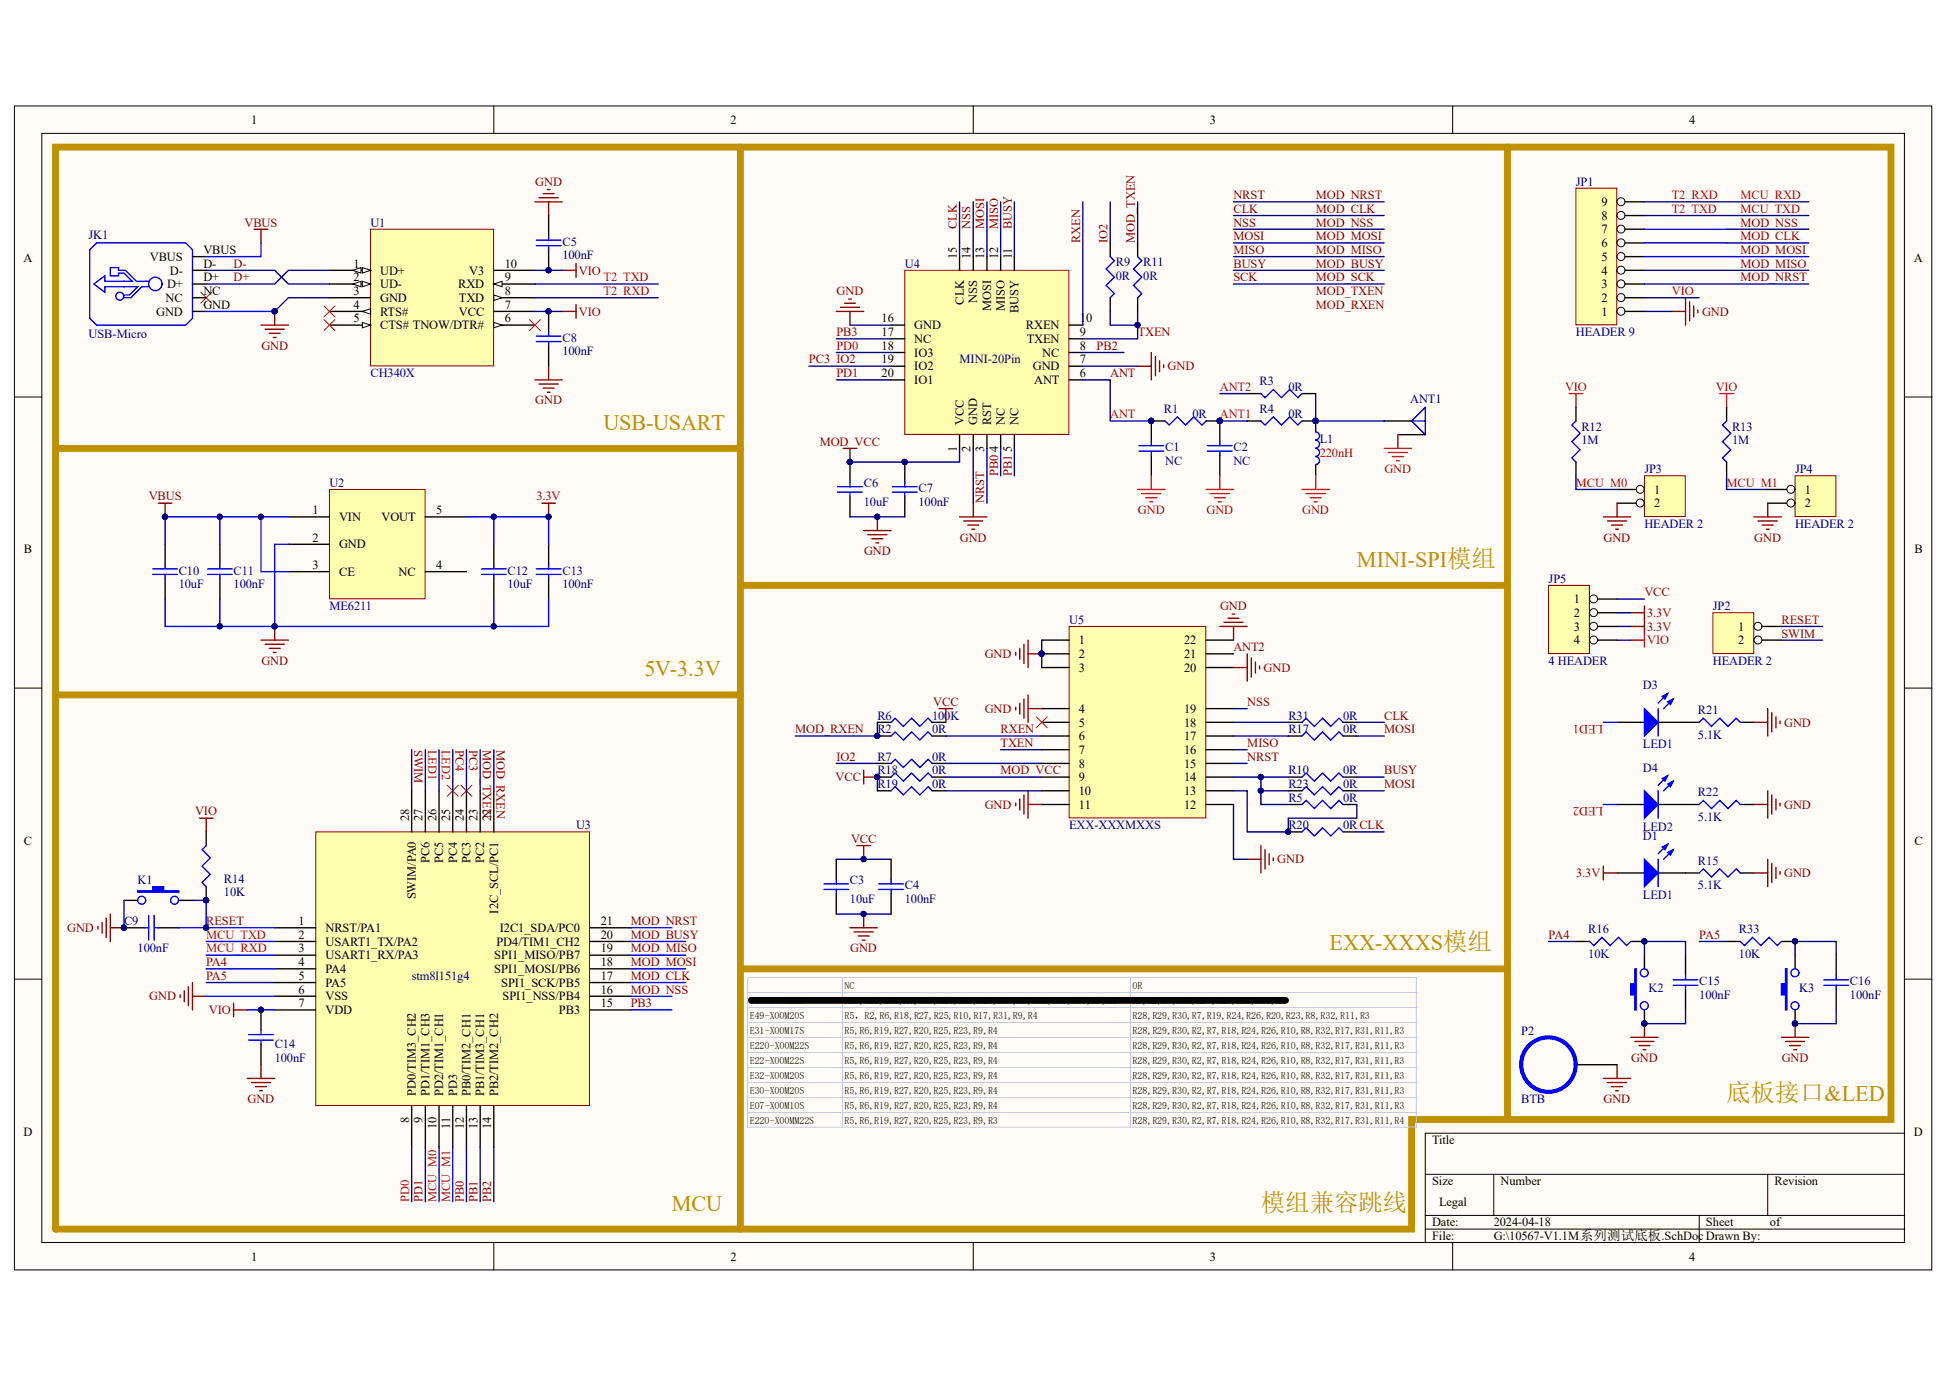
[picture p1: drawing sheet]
<svg xmlns="http://www.w3.org/2000/svg" width="297mm" height="210mm" viewBox="0 0 297 210" stroke-linecap="round" stroke-linejoin="round" font-family="sans-serif">
<g fill="#fffcf8" stroke="#000" stroke-width=".15">
<path d="M2.2 16.1h291.9v177.2h-291.9z"/>
<path d="M6.4 20.3h283.5v168.8h-283.5z"/>
</g>
<g fill="none" stroke="#000" stroke-width=".15">
<path d="M75.2 16.1v4.2M148.2 16.1v4.2M221.2 16.1v4.2M2.2 60.4h4.2M290 60.4h4.2M2.2 104.7h4.2M290 104.7h4.2M2.2 149h4.2M290 149h4.2M217 178.7h73M227.4 178.7v6.3M269.1 178.7v6.3"/>
<path d="M290 172.5h-73v16.7M75.2 189.2v4.1M148.2 189.2v4.1M217 185h73M217 187.1h73M221.2 189.2v4.1M258.7 185v4.2"/>
</g>
<path d="M137.8 41.1h24.9v25h-24.9z" fill="#ffffb0" stroke="#800000" stroke-width=".15"/>
<g fill="none" stroke="#000" stroke-width=".21">
<path d="M146.1 39.1v2M148.2 39.1v2M150.3 39.1v2M152.3 39.1v2M154.4 39.1v2M173.2 37v2.1M135.7 57.8h2.1M135.7 55.7h2.1M135.7 53.7h2.1M135.7 51.6h2.1M135.7 49.5h2.1M162.8 57.8h2.1"/>
<path d="M162.8 55.7h2.1M162.8 53.7h2.1M162.8 51.6h2.1M162.8 49.5h2.1M173.2 45.3v2.1M146.1 66.2v2.1M148.2 66.2v2.1M150.3 66.2v2.1M152.3 66.2v2.1M154.4 66.2v2.1M210.7 64.1h4.2M212.8 66.2h4.2"/>
<path d="M31.4 126.6v2.1M31.4 135v2M18.9 141.2h3.1M24.1 141.2h3.1M39.7 153.7v3.2M39.7 158.9v3.2"/>
</g>
<g fill="none" stroke="#800000" stroke-width=".21">
<path d="M127.3 47.4h4.2M127.9 46.8h3M128.6 46.2h1.6M129.2 45.5h.4M129.4 47.4v2.1M173.2 55.7h2.1M175.3 53.7v4.1M175.9 54.3v2.9M176.5 54.9v1.7M177.2 55.5v.5M146.1 78.7h4.2M146.7 79.3h2.9"/>
<path d="M147.3 79.9h1.7M148.2 76.6v2.1M148 80.6h.4M16.2 139.8v2.9M16.8 139.1v4.2M30.4 124.5h2M31.4 124.5v2.1M14.9 141v.4M15.5 140.4v1.7M16.8 141.2h2.1M27.4 151.4v.5M28.1 150.8v1.7"/>
<path d="M28.7 150.2v2.9M29.3 149.6v4.1M29.3 151.6h2.1M35.6 152.7v2.1M35.6 153.7h2M37.6 164.2h4.2M38.3 164.8h2.9M38.9 165.4h1.7M39.5 166h.4M39.7 162.1v2.1"/>
</g>
<path d="M173.2 39.1l.6 .6-1.2 1.2 1.2 1.3-1.2 1.2 1.2 1.3-.6 .6M214.9 64.1l2.1-2.1v4.2zM214.9 64.1h2.1M22.6 139.3v3.8M23.5 139.3v3.8M31.4 128.7l-.6 .6 1.2 1.3-1.2 1.2 1.2 1.3-1.2 1.2 .6 .7M22 141.2h.6M23.5 141.2h.6M37.9 158.3h3.7M37.9 157.5h3.7M39.7 156.9v.6M39.7 158.3v.6" fill="none" stroke="#00f" stroke-width=".21"/>
<path d="M210.7 68.3h4.2M211.4 68.9h2.9M212 69.5h1.7M212.6 70.1h.4M212.8 66.2v2.1" fill="none" stroke="#f00" stroke-width=".21"/>
<g fill="#000080" stroke="#000080" stroke-width=".15">
<circle cx="39.7" cy="153.7" r=".4"/>
<circle cx="18.9" cy="141.2" r=".4"/>
<circle cx="31.4" cy="137" r=".4"/>
<circle cx="31.4" cy="141.2" r=".4"/>
</g>
<path d="M48.1 126.6h41.6v41.7h-41.6z" fill="#ffffb0" stroke="#800000" stroke-width=".15"/>
<g fill="none" stroke="#000" stroke-width=".21">
<path d="M169 37v2.1M169 45.3v2.1M175.3 69.3v3.1M177.4 64.1h-2.1v3.1M183.6 64.1h2.1v3.1M185.7 69.3v3.1M200.3 64.1v1.6M200.3 70.8v1.6M62.7 120.4v6.2M64.8 120.4v6.2M66.8 120.4v6.2M68.9 120.4v6.2"/>
<path d="M71 120.4v6.2M73.1 120.4v6.2M75.2 120.4v6.2M41.8 141.2h6.3M41.8 143.3h6.3M41.8 145.4h6.3M41.8 147.5h6.3M41.8 149.6h6.3M41.8 151.6h6.3M41.8 153.7h6.3M89.8 141.2h6.2M89.8 143.3h6.2"/>
<path d="M89.8 145.4h6.2M89.8 147.5h6.2M89.8 149.6h6.2M89.8 151.6h6.2M89.8 153.7h6.2M62.7 168.3v6.3M64.8 168.3v6.3M66.8 168.3v6.3M68.9 168.3v6.3M71 168.3v6.3M73.1 168.3v6.3M75.2 168.3v6.3"/>
</g>
<g fill="none" stroke="#00f" stroke-width=".21">
<path d="M169 39.1l.7 .6-1.3 1.2 1.3 1.3-1.3 1.2 1.3 1.3-.7 .6M173.4 68.7h3.8M173.4 67.8h3.8M175.3 67.2v.6M175.3 68.7v.6M177.4 64.1l.6 .6 1.3-1.2 1.2 1.2 1.3-1.2 1.2 1.2 .6-.6M183.8 68.7h3.8M183.8 67.8h3.8M185.7 67.2v.6M185.7 68.7v.6M200.3 65.7a.6 .6 0 0 1 .6 .7 .6 .6 0 0 1-.6 .6M200.3 67a.6 .6 0 0 1 .6 .6 .6 .6 0 0 1-.6 .6"/>
<path d="M200.3 68.3a.6 .6 0 0 1 .6 .6 .6 .6 0 0 1-.6 .6M200.3 69.5a.6 .6 0 0 1 .6 .6 .6 .6 0 0 1-.6 .6"/>
</g>
<path d="M68.1 119.5l1.7 1.7M69.8 119.5l-1.7 1.7M70.2 119.5l1.7 1.7M71.9 119.5l-1.7 1.7" fill="none" stroke="#f00" stroke-width=".15"/>
<g fill="#000080" stroke="#000080" stroke-width=".15">
<circle cx="175.3" cy="64.1" r=".4"/>
<circle cx="185.7" cy="64.1" r=".4"/>
<circle cx="200.3" cy="64.1" r=".4"/>
</g>
<g fill="none" stroke="#f00" stroke-width=".21">
<path d="M173.2 74.5h4.2M173.8 75.1h2.9M174.5 75.8h1.6M175.1 76.4h.4M175.3 72.4v2.1M183.6 74.5h4.2M184.3 75.1h2.9M184.9 75.8h1.6M185.5 76.4h.4M185.7 72.4v2.1M198.2 74.5h4.2M198.9 75.1h2.9"/>
<path d="M199.5 75.8h1.6M200.1 76.4h.4M200.3 72.4v2.1"/>
</g>
<path d="M250.4 72.4h6.2v6.2h-6.2z" fill="#ffffb0" stroke="#800000" stroke-width=".15"/>
<path d="M246.2 74.5h4.2" fill="none" stroke="#000" stroke-width=".21"/>
<circle cx="249.7" cy="74.5" r=".6" fill="#fffcf8" stroke="#000" stroke-width=".15"/>
<path d="M246.2 76.6h4.2" fill="none" stroke="#000" stroke-width=".21"/>
<circle cx="249.7" cy="76.6" r=".6" fill="#fffcf8" stroke="#000" stroke-width=".15"/>
<path d="M273.3 72.4h6.2v6.2h-6.2z" fill="#ffffb0" stroke="#800000" stroke-width=".15"/>
<path d="M269.1 74.5h4.2" fill="none" stroke="#000" stroke-width=".21"/>
<circle cx="272.7" cy="74.5" r=".6" fill="#fffcf8" stroke="#000" stroke-width=".15"/>
<path d="M269.1 76.6h4.2" fill="none" stroke="#000" stroke-width=".21"/>
<circle cx="272.7" cy="76.6" r=".6" fill="#fffcf8" stroke="#000" stroke-width=".15"/>
<path d="M244.1 78.7h4.2M244.7 79.3h3M245.4 79.9h1.6M246.2 76.6v2.1M267 78.7h4.2M267.7 79.3h2.9M268.3 79.9h1.7M269.1 76.6v2.1M246 80.6h.4M268.9 80.6h.4" fill="none" stroke="#800000" stroke-width=".21"/>
<path d="M50.2 74.5h14.5v16.6h-14.5z" fill="#ffffb0" stroke="#800000" stroke-width=".15"/>
<g fill="none" stroke="#000" stroke-width=".21">
<path d="M43.9 78.7h6.3M64.8 78.7h6.2M25.1 82.8v3.2M25.1 88.1v3.1M33.5 82.8v3.2M33.5 88.1v3.1M43.9 82.8h6.3M43.9 87h6.3M64.8 87h6.2M75.2 82.8v3.2M75.2 88.1v3.1M83.5 82.8v3.2"/>
<path d="M83.5 88.1v3.1"/>
</g>
<g fill="none" stroke="#00f" stroke-width=".21">
<path d="M23.3 87.4h3.7M23.3 86.6h3.7M25.1 86v.6M25.1 87.4v.7M31.6 87.4h3.8M31.6 86.6h3.8M33.5 86v.6M33.5 87.4v.7M73.3 87.4h3.8M73.3 86.6h3.8M75.2 86v.6M75.2 87.4v.7"/>
<path d="M81.7 87.4h3.7M81.7 86.6h3.7M83.5 86v.6M83.5 87.4v.7"/>
</g>
<g fill="none" stroke="#800000" stroke-width=".21">
<path d="M38.7 34.9h2.1M39.7 34.9v2.1M39.7 49.5h4.2M40.4 50.1h2.9M41 50.7h1.7M41.6 51.4h.4M41.8 47.4v2.1M24.1 76.6h2.1M25.1 76.6v2.1M82.5 76.6h2.1M83.5 76.6v2.1M39.7 97.4h4.2"/>
<path d="M40.4 98.1h2.9M41 98.7h1.7M41.6 99.3h.4M41.8 95.4v2"/>
</g>
<g fill="#000080" stroke="#000080" stroke-width=".15">
<circle cx="41.8" cy="95.3" r=".4"/>
<circle cx="25.1" cy="78.7" r=".4"/>
<circle cx="83.5" cy="78.7" r=".4"/>
<circle cx="41.8" cy="47.4" r=".4"/>
</g>
<path d="M56.4 34.9h18.7v20.8h-18.7z" fill="#ffffb0" stroke="#800000" stroke-width=".15"/>
<path d="M50.2 41.1h6.2M75.2 41.1h6.2" fill="none" stroke="#000" stroke-width=".21"/>
<g fill="#fffcf8" stroke="#000" stroke-width=".15">
<path d="M55.2 40.7l1.2 .4-1.2 .5z"/>
<path d="M53.7 41.1l1.3-.4v.9z"/>
</g>
<path d="M50.2 43.2h6.2" fill="none" stroke="#000" stroke-width=".21"/>
<g fill="#fffcf8" stroke="#000" stroke-width=".15">
<path d="M55.2 42.8l1.2 .4-1.2 .4z"/>
<path d="M53.7 43.2l1.3-.4v.8z"/>
</g>
<path d="M50.2 45.3h6.2M75.2 45.3h6.2" fill="none" stroke="#000" stroke-width=".21"/>
<path d="M75.2 44.9l1.2 .4-1.2 .4z" fill="#fffcf8" stroke="#000" stroke-width=".15"/>
<path d="M75.2 43.2h6.2" fill="none" stroke="#000" stroke-width=".21"/>
<path d="M75.2 43.2l1.2-.4v.8z" fill="#fffcf8" stroke="#000" stroke-width=".15"/>
<path d="M50.2 47.4h6.2" fill="none" stroke="#000" stroke-width=".21"/>
<path d="M55.2 47.4l1.2-.4v.8z" fill="#fffcf8" stroke="#000" stroke-width=".15"/>
<path d="M50.2 49.5h6.2" fill="none" stroke="#000" stroke-width=".21"/>
<path d="M55.2 49.1l1.2 .4-1.2 .4z" fill="#fffcf8" stroke="#000" stroke-width=".15"/>
<path d="M75.2 49.5h6.2" fill="none" stroke="#000" stroke-width=".21"/>
<path d="M75.2 49.1l1.2 .4-1.2 .4z" fill="#fffcf8" stroke="#000" stroke-width=".15"/>
<path d="M83.5 32.8v3.1M83.5 38v3.1M75.2 47.4h6.2M246.2 132.9h4.2M252.4 132.9h6.3M265 132.9h2" fill="none" stroke="#000" stroke-width=".21"/>
<g fill="none" stroke="#800000" stroke-width=".21">
<path d="M81.4 30.7h4.2M82.1 30.1h2.9M82.7 29.5h1.7M83.3 28.8h.4M83.5 30.7v2.1M81.4 57.8h4.2M82.1 58.5h2.9M82.7 59.1h1.7M83.3 59.7h.4M83.5 55.7v2.1M85.6 41.1h2.1M85.6 47.4h2.1"/>
<path d="M87.7 40.1v2.1M87.7 46.4v2M248.3 95.4h2.1M250.4 94.3v2.1"/>
</g>
<circle cx="83.5" cy="41.1" r=".4" fill="#000080" stroke="#000080" stroke-width=".15"/>
<path d="M81.7 37.4h3.7M81.7 36.6h3.7M83.5 35.9v.7M83.5 37.4v.6M252.4 130.8v4.2M253.9 128.5l-1.5 1.5M254.7 129.3l-1.4 1.5M258.7 132.9l.6-.6 1.3 1.2 1.2-1.2 1.3 1.2 1.2-1.2 .7 .6" fill="none" stroke="#00f" stroke-width=".21"/>
<g fill="#00f" stroke="#00f" stroke-width=".21">
<path d="M250.4 130.8l2 2.1-2 2.1z"/>
<path d="M253.9 129.8l.8-.5-.4 .9z"/>
<path d="M253.1 128.9l.8-.4-.4 .8z"/>
</g>
<path d="M30.6 44.5l1.6 1.7M32.2 44.5l-1.6 1.7M49.3 48.7l1.7 1.6M49.3 46.6l1.7 1.6M51 48.7l-1.7 1.6M51 46.6l-1.7 1.6M80.6 48.7l1.7 1.6M82.3 48.7l-1.7 1.6" fill="none" stroke="#f00" stroke-width=".15"/>
<path d="M238.9 59.9h2.1M239.9 59.9v2.1M261.8 59.9h2.1M262.9 59.9v2.1" fill="none" stroke="#f00" stroke-width=".21"/>
<path d="M239.9 28.6h6.3v20.8h-6.3z" fill="#ffffb0" stroke="#800000" stroke-width=".15"/>
<path d="M246.2 47.4h4.2" fill="none" stroke="#000" stroke-width=".21"/>
<circle cx="246.8" cy="47.4" r=".6" fill="#fffcf8" stroke="#000" stroke-width=".15"/>
<path d="M246.2 45.3h4.2" fill="none" stroke="#000" stroke-width=".21"/>
<circle cx="246.8" cy="45.3" r=".6" fill="#fffcf8" stroke="#000" stroke-width=".15"/>
<path d="M246.2 43.2h4.2" fill="none" stroke="#000" stroke-width=".21"/>
<circle cx="246.8" cy="43.2" r=".6" fill="#fffcf8" stroke="#000" stroke-width=".15"/>
<path d="M246.2 41.1h4.2" fill="none" stroke="#000" stroke-width=".21"/>
<circle cx="246.8" cy="41.1" r=".6" fill="#fffcf8" stroke="#000" stroke-width=".15"/>
<path d="M246.2 39.1h4.2" fill="none" stroke="#000" stroke-width=".21"/>
<circle cx="246.8" cy="39" r=".6" fill="#fffcf8" stroke="#000" stroke-width=".15"/>
<path d="M246.2 37h4.2" fill="none" stroke="#000" stroke-width=".21"/>
<circle cx="246.8" cy="37" r=".6" fill="#fffcf8" stroke="#000" stroke-width=".15"/>
<path d="M246.2 34.9h4.2" fill="none" stroke="#000" stroke-width=".21"/>
<circle cx="246.8" cy="34.9" r=".6" fill="#fffcf8" stroke="#000" stroke-width=".15"/>
<path d="M246.2 32.8h4.2" fill="none" stroke="#000" stroke-width=".21"/>
<circle cx="246.8" cy="32.8" r=".6" fill="#fffcf8" stroke="#000" stroke-width=".15"/>
<path d="M246.2 30.7h4.2" fill="none" stroke="#000" stroke-width=".21"/>
<circle cx="246.8" cy="30.7" r=".6" fill="#fffcf8" stroke="#000" stroke-width=".15"/>
<path d="M244.1 164.2h4.2M244.7 164.8h3M245.4 165.4h1.6M246 166h.4M246.2 162.1v2.1" fill="none" stroke="#800000" stroke-width=".21"/>
<path d="M29.3 39.1h2.1M29.3 41.1h2.1M29.3 43.2h2.1M29.3 45.3h2.1M29.3 47.4h2.1M83.5 47.4v3.1M83.5 52.6v3.1M239.9 62v2.1M239.9 70.3v2.1M262.9 62v2.1M262.9 70.3v2.1M239.9 162.1h6.3" fill="none" stroke="#000" stroke-width=".21"/>
<circle cx="235.7" cy="162" r="4.1" fill="none" stroke="#00f" stroke-width=".63"/>
<circle cx="83.5" cy="47.4" r=".4" fill="#000080" stroke="#000080" stroke-width=".15"/>
<g fill="none" stroke="#00f" stroke-width=".21">
<path d="M13.7 38l1-1h13.6l1 1v10.4l-1 1.1h-13.6l-1-1.1zM22.6 42.8h-1.8l-1.7-1.7h-1.1v-.4h-1.2v1.3h1.2v-.4h.9l1.2 1.2h-4.1v-.8l-1.7 1.2 1.7 1.3v-.9h5l-1.3 1.3h-.8M22.6 43.6h-1l-1.7 1.7h-1M81.7 52h3.7M81.7 51.2h3.7M83.5 50.5v.7M83.5 52v.6M239.9 64.1l-.6 .6 1.3 1.3-1.3 1.2 1.3 1.3-1.3 1.2 .6 .6M262.9 64.1l-.6 .6 1.2 1.3-1.2 1.2 1.2 1.3-1.2 1.2 .6 .6"/>
<circle cx="18.2" cy="45.1" r=".6"/>
<circle cx="23.7" cy="43.2" r="1.02"/>
</g>
<path d="M162.8 95.4h20.8v29.1h-20.8z" fill="#ffffb0" stroke="#800000" stroke-width=".15"/>
<g fill="none" stroke="#000" stroke-width=".21">
<path d="M189.9 59.9h2.1M198.2 59.9h2.1M129.4 70.3v3.2M129.4 75.5v3.2M137.8 70.3v3.2M137.8 75.5v3.2M189.9 64.1h2.1M198.2 64.1h2.1M158.6 97.4h4.2M158.6 99.5h4.2M183.6 97.4h4.2M183.6 99.5h4.2"/>
<path d="M133.6 112h2.1M133.6 116.2h2.1M133.6 118.3h2.1M141.9 112h2.1M141.9 116.2h2.1M141.9 118.3h2.1M158.6 101.6h4.2M158.6 107.9h4.2M158.6 109.9h4.2M158.6 112h4.2M158.6 114.1h4.2M158.6 116.2h4.2"/>
<path d="M158.6 118.3h4.2M183.6 101.6h4.2M183.6 107.9h4.2M183.6 109.9h4.2M183.6 112h4.2M183.6 114.1h4.2M183.6 116.2h4.2M183.6 118.3h4.2M196.1 109.9h2.1M196.1 112h2.1M196.1 118.3h2.1M204.5 109.9h2.1"/>
<path d="M204.5 112h2.1M204.5 118.3h2.1M246.2 109.9h4.2M252.4 109.9h6.3M265 109.9h2M18.9 137h2.1M27.2 137h2.1M127.3 130.8v3.1M127.3 136v3.1M133.6 120.4h2.1M135.7 130.8v3.1M135.7 136v3.1"/>
<path d="M141.9 120.4h2.1M158.6 120.4h4.2M158.6 122.5h4.2M183.6 120.4h4.2M183.6 122.5h4.2M196.1 120.4h2.1M196.1 122.5h2.1M196.1 126.6h2.1M204.5 120.4h2.1M204.5 122.5h2.1M204.5 126.6h2.1M246.2 122.5h4.2"/>
<path d="M252.4 122.5h6.3M265 122.5h2M239.9 143.3h2.1M248.3 143.3h2.1M250.4 145.4v2.1M250.4 153.7v2.1M256.6 145.4v3.1M256.6 150.6v3.1M262.9 143.3h2.1M271.2 143.3h2.1M273.3 145.4v2.1M273.3 153.7v2.1"/>
<path d="M279.6 145.4v3.1M279.6 150.6v3.1"/>
</g>
<g fill="#000080" stroke="#000080" stroke-width=".15">
<circle cx="158.6" cy="99.5" r=".4"/>
<circle cx="133.6" cy="112" r=".4"/>
<circle cx="133.6" cy="118.3" r=".4"/>
<circle cx="196.1" cy="126.6" r=".4"/>
<circle cx="185.7" cy="64.1" r=".4"/>
<circle cx="200.3" cy="64.1" r=".4"/>
<circle cx="129.4" cy="70.3" r=".4"/>
<circle cx="131.5" cy="139.1" r=".4"/>
<circle cx="131.5" cy="130.8" r=".4"/>
<circle cx="137.7" cy="70.3" r=".4"/>
<circle cx="133.6" cy="78.7" r=".4"/>
<circle cx="250.3" cy="155.8" r=".4"/>
<circle cx="273.3" cy="155.8" r=".4"/>
<circle cx="250.3" cy="143.3" r=".4"/>
<circle cx="273.3" cy="143.3" r=".4"/>
</g>
<g fill="none" stroke="#800000" stroke-width=".21">
<path d="M128.4 68.3h2.1M129.4 68.3v2M133.6 78.7v2.1M131.5 80.8h4.2M132.1 81.4h2.9M132.7 82h1.7M133.4 82.6h.4M154.6 99.3v.4M155.3 98.7v1.7M155.9 98.1v2.9M156.5 97.4v4.2M156.5 99.5h2.1"/>
<path d="M185.7 95.4h4.2M186.3 94.7h3M187 94.1h1.6M187.6 93.5h.4M187.8 95.4v2M189.9 99.5v4.2M248.3 93.3h2.1M250.4 92.2v2.1M131.5 117.2v2.1M131.5 118.3h2.1M154.6 107.7v.4M155.3 107v1.7"/>
<path d="M155.9 106.4v2.9M156.5 105.8v4.1M156.5 107.9h2.1M187.8 101.6h2.1M190.5 100.1v3M191.1 100.8v1.6M191.8 101.4v.4M267 109.9h2.1M269.1 107.9v4.1M269.8 108.5v2.9M270.4 109.1v1.7M271 109.7v.5"/>
<path d="M130.5 128.7h2M131.5 128.7v2.1M131.5 139.1v2.1M154.6 122.2v.5M155.3 121.6v1.7M155.9 121v2.9M156.5 120.4v4.1M156.5 122.5h2.1M189.9 130.8h2.1M192 128.7v4.2M192.6 129.3v3M193.2 130v1.6"/>
<path d="M193.8 130.6v.4M267 122.5h2.1M269.1 120.4v4.1M269.8 121v2.9M270.4 121.6v1.7M271 122.2v.5M129.4 141.2h4.2M130 141.8h3M130.7 142.5h1.6M131.3 143.1h.4M248.3 157.9h4.1M248.9 158.5h2.9"/>
<path d="M249.5 159.1h1.7M250.2 159.8h.4M250.4 155.8v2.1M271.2 157.9h4.2M271.8 158.5h3M272.5 159.1h1.6M273.1 159.8h.4M273.3 155.8v2.1"/>
</g>
<path d="M157.8 109.1l1.6 1.7M159.4 109.1l-1.6 1.7" fill="none" stroke="#f00" stroke-width=".15"/>
<g fill="none" stroke="#00f" stroke-width=".21">
<path d="M192 59.9l.6 .6 1.2-1.2 1.3 1.2 1.3-1.2 1.2 1.2 .6-.6M127.5 74.9h3.8M127.5 74.1h3.8M129.4 73.5v.6M129.4 74.9v.6M135.9 74.9h3.7M135.9 74.1h3.7M137.8 73.5v.6M137.8 74.9v.6M192 64.1l.6 .6 1.2-1.2 1.3 1.2 1.3-1.2 1.2 1.2 .6-.6M135.7 112l.6-.6 1.2 1.3 1.3-1.3 1.2 1.3 1.3-1.3 .6 .6M135.7 118.3l.6-.6 1.2 1.2 1.3-1.2 1.2 1.2 1.3-1.2 .6 .6"/>
<path d="M135.7 116.2l.6-.6 1.2 1.2 1.3-1.2 1.2 1.2 1.3-1.2 .6 .6M198.2 112l.7-.6 1.2 1.3 1.3-1.3 1.2 1.3 1.3-1.3 .6 .6M198.2 118.3l.7-.6 1.2 1.2 1.3-1.2 1.2 1.2 1.3-1.2 .6 .6M198.2 109.9l.7-.6 1.2 1.3 1.3-1.3 1.2 1.3 1.3-1.3 .6 .6M252.4 107.9v4.1M253.9 105.6l-1.5 1.4M253.9 118.1l-1.5 1.4M254.7 106.4l-1.4 1.5M254.7 118.9l-1.4 1.5M258.7 109.9l.6-.6 1.3 1.3 1.2-1.3 1.3 1.3 1.2-1.3 .7 .6M125.4 135.4h3.8M125.4 134.5h3.8"/>
<path d="M127.3 133.9v.6M127.3 135.4v.6M133.8 135.4h3.7M133.8 134.5h3.7M135.7 120.4l.6-.7 1.2 1.3 1.3-1.3 1.2 1.3 1.3-1.3 .6 .7M135.7 133.9v.6M135.7 135.4v.6M198.2 126.6l.7-.6 1.2 1.3 1.3-1.3 1.2 1.3 1.3-1.3 .6 .6M198.2 120.4l.7-.7 1.2 1.3 1.3-1.3 1.2 1.3 1.3-1.3 .6 .7M198.2 122.5l.7-.7 1.2 1.3 1.3-1.3 1.2 1.3 1.3-1.3 .6 .7M252.4 120.4v4.1M258.7 122.5l.6-.7 1.3 1.3 1.2-1.3 1.3 1.3 1.2-1.3 .7 .7"/>
<path d="M242 143.3l.6 .6 1.3-1.2 1.3 1.2 1.2-1.2 1.3 1.2 .6-.6M254.7 150h3.8M254.7 149.1h3.8M256.6 148.5v.6M256.6 150v.6M265 143.3l.6 .6 1.2-1.2 1.3 1.2 1.2-1.2 1.3 1.2 .6-.6M277.7 150h3.7M277.7 149.1h3.7M279.6 148.5v.6M279.6 150v.6"/>
<circle cx="21.6" cy="137" r=".6"/>
<circle cx="26.6" cy="137" r=".6"/>
<circle cx="250.3" cy="153.1" r=".6"/>
<circle cx="250.3" cy="148.1" r=".6"/>
<circle cx="273.3" cy="153.1" r=".6"/>
<circle cx="273.3" cy="148.1" r=".6"/>
</g>
<g fill="#00f" stroke="#00f" stroke-width=".21">
<path d="M250.4 107.9l2 2-2 2.1z"/>
<path d="M253.9 106.8l.8-.4-.4 .8z"/>
<path d="M253.1 106l.8-.4-.4 .8z"/>
<path d="M250.4 120.4l2 2.1-2 2z"/>
<path d="M253.9 119.3l.8-.4-.4 .8z"/>
<path d="M253.1 118.5l.8-.4-.4 .8z"/>
<path d="M21 135.6h2.3v-.6h1.6v.6h2.3v.2h-6.2z" fill-rule="evenodd"/>
<path d="M248.9 147.5h.2v6.2h-.2v-2.3h-.6v-1.6h.6z" fill-rule="evenodd"/>
<path d="M271.8 147.5h.3v6.2h-.3v-2.3h-.6v-1.6h.6z" fill-rule="evenodd"/>
</g>
<path d="M8.5 22.4h279.4v148h-73v16.7h-206.4zM112.7 22.4v164.7M229.5 22.4v148M8.5 68.3h104.2M112.7 89.1h116.8M8.5 105.8h104.2M112.7 147.5h116.8" fill="none" stroke="#bf9000" stroke-width="1"/>
<g fill="none" stroke="#c3cbdd" stroke-width=".15">
<path d="M113.8 148.9v22.8M114 148.8h101.8M114 151.1h101.8M114 153.4h101.8M114 155.6h101.8M114 157.9h101.8M128.3 148.9v22.8M172.1 148.9v22.8M215.6 148.9v22.8M114 160.2h101.8M114 162.5h101.8M114 164.8h101.8"/>
<path d="M114 167.1h101.8M114 169.3h101.8M114 171.6h101.8"/>
</g>
<path d="M260.8 93.3h6.2v6.2h-6.2z" fill="#ffffb0" stroke="#800000" stroke-width=".15"/>
<path d="M267 95.4h4.2" fill="none" stroke="#000" stroke-width=".21"/>
<circle cx="267.7" cy="95.3" r=".6" fill="#fffcf8" stroke="#000" stroke-width=".15"/>
<path d="M267 97.4h4.2" fill="none" stroke="#000" stroke-width=".21"/>
<circle cx="267.7" cy="97.4" r=".6" fill="#fffcf8" stroke="#000" stroke-width=".15"/>
<path d="M235.8 89.1h6.2v10.4h-6.2z" fill="#ffffb0" stroke="#800000" stroke-width=".15"/>
<path d="M242 91.2h4.2" fill="none" stroke="#000" stroke-width=".21"/>
<circle cx="242.6" cy="91.2" r=".6" fill="#fffcf8" stroke="#000" stroke-width=".15"/>
<path d="M242 93.3h4.2" fill="none" stroke="#000" stroke-width=".21"/>
<circle cx="242.6" cy="93.2" r=".6" fill="#fffcf8" stroke="#000" stroke-width=".15"/>
<path d="M242 95.4h4.2" fill="none" stroke="#000" stroke-width=".21"/>
<circle cx="242.6" cy="95.3" r=".6" fill="#fffcf8" stroke="#000" stroke-width=".15"/>
<path d="M242 97.4h4.2" fill="none" stroke="#000" stroke-width=".21"/>
<circle cx="242.6" cy="97.4" r=".6" fill="#fffcf8" stroke="#000" stroke-width=".15"/>
<path d="M248.3 97.4h2.1M250.4 96.4v2.1" fill="none" stroke="#f00" stroke-width=".21"/>
<g fill="none" stroke="#800000" stroke-width=".21">
<path d="M254.5 47.4h2.1M256.6 45.3v4.2M257.2 45.9v3M257.9 46.6v1.6M258.5 47.2v.4M143 107.9h2M144 107.9v2M244.1 132.9h2.1M244.1 131.8v2.1M267 132.9h2.1M269.1 130.8v4.2M269.8 131.4v2.9"/>
<path d="M270.4 132v1.7M271 132.7v.4"/>
</g>
<g fill="none" stroke="#000080" stroke-width=".21">
<path d="M146.1 30.7v8.4M148.2 30.7v8.4M150.3 30.7v8.4M152.3 30.7v8.4M154.4 30.7v8.4M164.9 30.7v18.8M169 30.7v6.3M173.2 30.7v6.3M187.8 34.9h22.9M187.8 37h22.9M187.8 30.7h22.9M187.8 32.8h22.9"/>
<path d="M187.8 39.1h22.9M250.4 30.7h25M250.4 32.8h25M262.9 34.9h12.5M262.9 37h12.5M31.4 41.1h10.4l2.1 2.1h6.3M50.2 41.1h-6.3l-2.1 2.1h-10.4M50.2 45.3h-6.3l-2.1 2.1M81.4 41.1h4.2M81.4 47.4h4.2M81.4 45.3h18.8M81.4 43.2h18.8"/>
<path d="M123.2 55.7h12.5M127.3 53.7h8.4M127.3 57.8h8.4M127.3 51.6h8.4M129.4 49.5h6.3M164.9 57.8h4.1v6.3h6.3M164.9 55.7h8.3M164.9 53.7h6.2M169 47.4v2.1h4.2v2.1h-8.3M173.2 47.4v2.1M185.7 59.9h4.2M187.8 43.2h22.9"/>
<path d="M187.8 41.1h22.9M200.3 59.9v4.2h10.4M250.4 47.4h4.1M250.4 45.3h8.3M250.4 43.2h25M250.4 41.1h25M129.4 78.7h8.4M146.1 68.3v2h-16.7M148.2 68.3v8.3M150.3 68.3v8.3M152.3 68.3v4.1M154.4 68.3v4.1"/>
<path d="M185.7 64.1h4.2M239.9 72.4v2.1h6.3M262.9 72.4v2.1h6.2M158.6 97.4v4.2M246.2 95.4h2.1M246.2 97.4h2.1M246.2 93.3h2.1M246.2 91.2h4.2M271.2 95.4h6.3M271.2 97.4h6.3M62.7 114.1v6.3M64.8 114.1v6.3"/>
<path d="M66.8 114.1v6.3M68.9 114.1v6.3M71 114.1v6.3M73.1 114.1v6.3M127.3 116.2h6.3M133.6 109.9v2.1h-12.5M133.6 118.3v2.1M144 112h14.6M144 118.3h14.6M144 116.2h14.6M152.3 114.1h6.3M187.8 118.3h8.3"/>
<path d="M187.8 112h8.3M187.8 114.1h2.1M187.8 107.9h2.1M187.8 116.2h2.1M187.8 109.9h8.3M192 118.3v2.1h4.1M206.6 112h4.1M206.6 118.3h4.1M206.6 109.9h4.1M18.9 137v4.2M29.3 137h2.1M127.3 139.1h8.4"/>
<path d="M127.3 130.8h8.4M144 120.4h14.6M187.8 122.5v8.3h2.1M187.8 120.4h2.1v6.2h6.2v-2.1h10.5v-2M192 120.4v2.1h4.1M206.6 120.4h4.1M206.6 126.6h4.1M31.4 149.6h10.4M235.8 143.3h4.1M250.4 145.4v-2.1h6.2v2.1M256.6 153.7v2.1h-6.2M258.7 143.3h4.2"/>
<path d="M273.3 145.4v-2.1h6.3v2.1M279.6 153.7v2.1h-6.3M62.7 174.6v8.3M64.8 174.6v8.3M71 174.6v8.3M73.1 174.6v8.3M75.2 174.6v8.3"/>
</g>
<g fill="none" stroke="#00f" stroke-width=".21">
<path d="M39.7 37v2.1h-8.3M250.4 34.9h12.5M250.4 37h12.5M250.4 39.1h25M31.4 47.4h10.4M33.5 78.7v4.1M39.7 78.7v8.3h4.2M43.9 78.7h-18.8v4.1M71 78.7h12.5v4.1M75.2 78.7v4.1M25.1 91.2v4.2h58.4v-4.2M33.5 91.2v4.2"/>
<path d="M43.9 82.8h-2.1v12.6M75.2 91.2v4.2M75.2 114.1v6.3M135.7 109.9l.6-.6 1.2 1.3 1.3-1.3 1.2 1.3 1.3-1.3 .6 .6M244.1 109.9h2.1M31.4 137v4.2M244.1 122.5h2.1M27.2 141.2h14.6M31.4 151.6h10.4M31.4 143.3h10.4M31.4 145.4h10.4M31.4 147.5h10.4"/>
<path d="M37.6 153.7h4.2M96 151.6h6.3M96 143.3h8.4M96 145.4h8.4M96 147.5h8.4M96 149.6h8.4M96 153.7h6.3M96 141.2h6.3M66.8 174.6v8.3M68.9 174.6v8.3"/>
</g>
<g fill="#000080" stroke="#000080" stroke-width=".15">
<circle cx="129.4" cy="70.3" r=".4"/>
<circle cx="137.7" cy="70.3" r=".4"/>
<circle cx="39.7" cy="153.7" r=".4"/>
<circle cx="31.4" cy="137" r=".4"/>
<circle cx="31.4" cy="141.2" r=".4"/>
<circle cx="200.3" cy="64.1" r=".4"/>
<circle cx="173.2" cy="49.5" r=".4"/>
<circle cx="39.7" cy="78.7" r=".4"/>
<circle cx="41.8" cy="95.3" r=".4"/>
<circle cx="25.1" cy="78.7" r=".4"/>
<circle cx="33.5" cy="78.7" r=".4"/>
<circle cx="33.5" cy="95.3" r=".4"/>
<circle cx="75.2" cy="95.3" r=".4"/>
<circle cx="75.2" cy="78.7" r=".4"/>
<circle cx="41.8" cy="47.4" r=".4"/>
<circle cx="83.5" cy="41.1" r=".4"/>
<circle cx="83.5" cy="47.4" r=".4"/>
<circle cx="133.6" cy="118.3" r=".4"/>
<circle cx="192" cy="118.3" r=".4"/>
<circle cx="18.9" cy="141.2" r=".4"/>
<circle cx="185.7" cy="64.1" r=".4"/>
<circle cx="131.5" cy="139.1" r=".4"/>
<circle cx="131.5" cy="130.8" r=".4"/>
<circle cx="192" cy="120.3" r=".4"/>
<circle cx="133.6" cy="78.7" r=".4"/>
<circle cx="175.3" cy="64.1" r=".4"/>
<circle cx="83.5" cy="78.7" r=".4"/>
<circle cx="250.3" cy="155.8" r=".4"/>
<circle cx="273.3" cy="155.8" r=".4"/>
<circle cx="250.3" cy="143.3" r=".4"/>
<circle cx="273.3" cy="143.3" r=".4"/>
<circle cx="158.6" cy="99.5" r=".4"/>
<circle cx="196.1" cy="126.6" r=".4"/>
<circle cx="133.6" cy="112" r=".4"/>
</g>
<path d="M133.6 109.9h2.1M141.9 109.9h2.1" fill="none" stroke="#000" stroke-width=".21"/>
<path d="M114.4 152.3h81.3" fill="none" stroke="#000" stroke-width="1"/>
<g font-size="3.7" fill="#bf9000">
<text x="262.9" y="167.6">底板接口&amp;LED</text>
<text x="192" y="184.3">模组兼容跳线</text>
</g>
<g font-size="3.4" fill="#bf9000">
<text x="91.9" y="65.4">USB-USART</text>
<text x="206.6" y="86.3">MINI-SPI模组</text>
<text x="98.1" y="103">5V-3.3V</text>
<text x="202.4" y="144.6">EXX-XXXS模组</text>
<text x="102.3" y="184.3">MCU</text>
</g>
<g font-size="1.9">
<text x="38.2" y="18.9">1</text>
<text x="111.2" y="18.9">2</text>
<text x="184.2" y="18.9">3</text>
<text x="257.2" y="18.9">4</text>
<text x="243.8" y="35.5">7</text>
<text x="243.8" y="33.4">8</text>
<text x="243.8" y="31.4">9</text>
<text x="3.6" y="39.9">A</text>
<text x="22.8" y="39.7">VBUS</text>
<text x="25.9" y="41.8">D-</text>
<text x="31" y="38.6">VBUS</text>
<text x="31" y="40.7">D-</text>
<text x="53.8" y="40.7">1</text>
<text x="57.9" y="41.8">UD+</text>
<text x="71.4" y="41.8">V3</text>
<text x="76.8" y="40.7">10</text>
<text x="145.7" y="39.5" transform="rotate(-90 145.7 39.5)">15</text>
<text x="147.8" y="39.5" transform="rotate(-90 147.8 39.5)">14</text>
<text x="149.8" y="39.5" transform="rotate(-90 149.8 39.5)">13</text>
<text x="152" y="39.5" transform="rotate(-90 152 39.5)">12</text>
<text x="154" y="39.5" transform="rotate(-90 154 39.5)">11</text>
<text x="243.8" y="41.8">4</text>
<text x="243.8" y="39.7">5</text>
<text x="243.8" y="37.6">6</text>
<text x="291.4" y="39.9">A</text>
<text x="25.2" y="45.9">NC</text>
<text x="25.4" y="43.9">D+</text>
<text x="31" y="42.8">D+</text>
<text x="31" y="44.9">NC</text>
<text x="31" y="47">GND</text>
<text x="53.8" y="42.8">2</text>
<text x="53.8" y="44.9">3</text>
<text x="53.8" y="47">4</text>
<text x="57.9" y="43.9">UD-</text>
<text x="57.9" y="45.9">GND</text>
<text x="69.7" y="43.9">RXD</text>
<text x="69.9" y="45.9">TXD</text>
<text x="76.8" y="44.9">8</text>
<text x="76.8" y="42.8">9</text>
<text x="76.8" y="47">7</text>
<text x="146.7" y="46.4" transform="rotate(-90 146.7 46.4)">CLK</text>
<text x="148.8" y="46.1" transform="rotate(-90 148.8 46.1)">NSS</text>
<text x="150.9" y="47.3" transform="rotate(-90 150.9 47.3)">MOSI</text>
<text x="153" y="47.3" transform="rotate(-90 153 47.3)">MISO</text>
<text x="155.1" y="47.6" transform="rotate(-90 155.1 47.6)">BUSY</text>
<text x="243.8" y="45.9">2</text>
<text x="243.8" y="43.9">3</text>
<text x="23.8" y="48.1">GND</text>
<text x="53.8" y="49.1">5</text>
<text x="57.9" y="48.1">RTS#</text>
<text x="57.9" y="50.1">CTS# TNOW/DTR#</text>
<text x="69.9" y="48.1">VCC</text>
<text x="76.8" y="49.1">6</text>
<text x="134.2" y="49.1">16</text>
<text x="134.2" y="51.2">17</text>
<text x="134.2" y="53.2">18</text>
<text x="139.2" y="50.1">GND</text>
<text x="139.2" y="52.2">NC</text>
<text x="156.2" y="50.1">RXEN</text>
<text x="156.3" y="52.2">TXEN</text>
<text x="164.4" y="53.2">8</text>
<text x="164.4" y="51.2">9</text>
<text x="164.4" y="49.1">1</text>
<text x="165.4" y="49.1">0</text>
<text x="243.8" y="48.1">1</text>
<text x="134.2" y="55.3">19</text>
<text x="134.2" y="57.4">20</text>
<text x="139.2" y="54.3">IO3</text>
<text x="139.2" y="56.4">IO2</text>
<text x="139.2" y="58.4">IO1</text>
<text x="157.2" y="56.4">GND</text>
<text x="157.5" y="58.4">ANT</text>
<text x="158.7" y="54.3">NC</text>
<text x="164.4" y="57.4">6</text>
<text x="164.4" y="55.3">7</text>
<text x="146.7" y="64.7" transform="rotate(-90 146.7 64.7)">VCC</text>
<text x="148.8" y="64.7" transform="rotate(-90 148.8 64.7)">GND</text>
<text x="150.9" y="64.7" transform="rotate(-90 150.9 64.7)">RST</text>
<text x="153" y="64.7" transform="rotate(-90 153 64.7)">NC</text>
<text x="155.1" y="64.7" transform="rotate(-90 155.1 64.7)">NC</text>
<text x="145.7" y="68.8" transform="rotate(-90 145.7 68.8)">1</text>
<text x="147.8" y="68.8" transform="rotate(-90 147.8 68.8)">2</text>
<text x="149.8" y="68.8" transform="rotate(-90 149.8 68.8)">3</text>
<text x="152" y="68.8" transform="rotate(-90 152 68.8)">4</text>
<text x="154" y="68.8" transform="rotate(-90 154 68.8)">5</text>
<text x="251.8" y="75.1">1</text>
<text x="251.8" y="77.2">2</text>
<text x="274.8" y="75.1">1</text>
<text x="274.8" y="77.2">2</text>
<text x="47.6" y="78.3">1</text>
<text x="47.6" y="82.4">2</text>
<text x="51.6" y="79.3">VIN</text>
<text x="51.6" y="83.5">GND</text>
<text x="58.1" y="79.3">VOUT</text>
<text x="66.4" y="78.3">5</text>
<text x="3.6" y="84.2">B</text>
<text x="47.6" y="86.6">3</text>
<text x="51.6" y="87.7">CE</text>
<text x="60.7" y="87.7">NC</text>
<text x="66.4" y="86.6">4</text>
<text x="291.5" y="84.2">B</text>
<text x="239.6" y="91.8">1</text>
<text x="239.6" y="93.9">2</text>
<text x="239.6" y="96">3</text>
<text x="264.6" y="96">1</text>
<text x="164.3" y="98.1">1</text>
<text x="164.3" y="100.2">2</text>
<text x="180.3" y="100.2">21</text>
<text x="180.3" y="98.1">22</text>
<text x="239.6" y="98.1">4</text>
<text x="264.6" y="98.1">2</text>
<text x="164.3" y="102.2">3</text>
<text x="180.3" y="102.2">20</text>
<text x="164.3" y="108.5">4</text>
<text x="164.3" y="110.6">5</text>
<text x="164.3" y="112.7">6</text>
<text x="180.3" y="112.7">17</text>
<text x="180.3" y="110.6">18</text>
<text x="180.3" y="108.5">19</text>
<text x="164.3" y="114.7">7</text>
<text x="164.3" y="116.9">8</text>
<text x="164.3" y="118.9">9</text>
<text x="180.3" y="118.9">14</text>
<text x="180.3" y="116.9">15</text>
<text x="180.3" y="114.7">16</text>
<text x="62.3" y="125" transform="rotate(-90 62.3 125)">28</text>
<text x="64.3" y="125" transform="rotate(-90 64.3 125)">27</text>
<text x="66.5" y="125" transform="rotate(-90 66.5 125)">26</text>
<text x="68.5" y="125" transform="rotate(-90 68.5 125)">25</text>
<text x="70.6" y="125" transform="rotate(-90 70.6 125)">24</text>
<text x="72.7" y="125" transform="rotate(-90 72.7 125)">23</text>
<text x="74.8" y="125" transform="rotate(-90 74.8 125)">22</text>
<text x="164.3" y="121">10</text>
<text x="164.3" y="123.1">11</text>
<text x="180.3" y="123.1">12</text>
<text x="180.3" y="121">13</text>
<text x="3.6" y="128.6">C</text>
<text x="65.4" y="131.3" transform="rotate(-90 65.4 131.3)">PC6</text>
<text x="67.5" y="131.3" transform="rotate(-90 67.5 131.3)">PC5</text>
<text x="69.6" y="131.3" transform="rotate(-90 69.6 131.3)">PC4</text>
<text x="71.7" y="131.3" transform="rotate(-90 71.7 131.3)">PC3</text>
<text x="73.7" y="131.3" transform="rotate(-90 73.7 131.3)">PC2</text>
<text x="291.5" y="128.6">C</text>
<text x="63.3" y="136.9" transform="rotate(-90 63.3 136.9)">SWIM/PA0</text>
<text x="45.5" y="140.8">1</text>
<text x="45.5" y="142.9">2</text>
<text x="49.6" y="141.9">NRST/PA1</text>
<text x="49.6" y="143.9">USART1_TX/PA2</text>
<text x="75.6" y="143.9">PD4/TIM1_CH2</text>
<text x="75.8" y="139.1" transform="rotate(-90 75.8 139.1)">I2C_SCL/PC1</text>
<text x="76.1" y="141.9">I2C1_SDA/PC0</text>
<text x="91.5" y="142.9">20</text>
<text x="91.5" y="140.8">21</text>
<text x="45.5" y="145">3</text>
<text x="45.5" y="147.1">4</text>
<text x="45.5" y="149.2">5</text>
<text x="49.6" y="146">USART1_RX/PA3</text>
<text x="49.6" y="148.1">PA4</text>
<text x="75.2" y="148.1">SPI1_MOSI/PB6</text>
<text x="75.2" y="146">SPI1_MISO/PB7</text>
<text x="91.5" y="149.2">17</text>
<text x="91.5" y="147.1">18</text>
<text x="91.5" y="145">19</text>
<text x="45.5" y="151.2">6</text>
<text x="45.5" y="153.3">7</text>
<text x="49.6" y="150.2">PA5</text>
<text x="49.6" y="152.3">VSS</text>
<text x="49.6" y="154.4">VDD</text>
<text x="76.3" y="150.2">SPI1_SCK/PB5</text>
<text x="76.5" y="152.3">SPI1_NSS/PB4</text>
<text x="85.1" y="154.4">PB3</text>
<text x="91.5" y="153.3">15</text>
<text x="91.5" y="151.2">16</text>
<text x="63.3" y="166.9" transform="rotate(-90 63.3 166.9)">PD0/TIM3_CH2</text>
<text x="65.4" y="166.9" transform="rotate(-90 65.4 166.9)">PD1/TIM1_CH3</text>
<text x="67.5" y="166.9" transform="rotate(-90 67.5 166.9)">PD2/TIM1_CH1</text>
<text x="69.6" y="166.9" transform="rotate(-90 69.6 166.9)">PD3</text>
<text x="71.7" y="166.9" transform="rotate(-90 71.7 166.9)">PB0/TIM2_CH1</text>
<text x="73.7" y="166.9" transform="rotate(-90 73.7 166.9)">PB1/TIM3_CH1</text>
<text x="75.8" y="166.9" transform="rotate(-90 75.8 166.9)">PB2/TIM2_CH2</text>
<text x="3.6" y="172.9">D</text>
<text x="62.3" y="170.9" transform="rotate(-90 62.3 170.9)">8</text>
<text x="64.3" y="170.9" transform="rotate(-90 64.3 170.9)">9</text>
<text x="66.5" y="171.9" transform="rotate(-90 66.5 171.9)">10</text>
<text x="68.5" y="171.8" transform="rotate(-90 68.5 171.8)">11</text>
<text x="70.6" y="171.9" transform="rotate(-90 70.6 171.9)">12</text>
<text x="72.7" y="171.9" transform="rotate(-90 72.7 171.9)">13</text>
<text x="74.8" y="171.9" transform="rotate(-90 74.8 171.9)">14</text>
<text x="291.4" y="172.9">D</text>
<text x="218" y="174.2">Title</text>
<text x="218" y="180.4">Size</text>
<text x="219.1" y="183.5">Legal</text>
<text x="228.5" y="180.4">Number</text>
<text x="270.2" y="180.4">Revision</text>
<text x="38.2" y="191.9">1</text>
<text x="111.2" y="191.9">2</text>
<text x="184.2" y="191.9">3</text>
<text x="218" y="186.7">Date:</text>
<text x="218" y="188.8">File:</text>
<text x="227.4" y="186.7">2024-04-18</text>
<text x="227.4" y="188.8">G:\10567-V1.1M系列测试底板.SchDoc Drawn By:</text>
<text x="257.2" y="191.9">4</text>
<text x="259.7" y="186.7">Sheet</text>
<text x="269.5" y="186.7">of</text>
</g>
<g font-size="1.9" fill="#800000">
<text x="81.5" y="28.2">GND</text>
<text x="37.2" y="34.5">VBUS</text>
<text x="145.7" y="34.9" transform="rotate(-90 145.7 34.9)">CLK</text>
<text x="147.8" y="34.9" transform="rotate(-90 147.8 34.9)">NSS</text>
<text x="149.8" y="34.9" transform="rotate(-90 149.8 34.9)">MOSI</text>
<text x="152" y="34.9" transform="rotate(-90 152 34.9)">MISO</text>
<text x="154" y="34.9" transform="rotate(-90 154 34.9)">BUSY</text>
<text x="187.8" y="32.4">CLK</text>
<text x="187.8" y="34.5">NSS</text>
<text x="187.8" y="30.3">NRST</text>
<text x="200.3" y="32.4">MOD_CLK</text>
<text x="200.3" y="34.5">MOD_NSS</text>
<text x="200.3" y="30.3">MOD_NRST</text>
<text x="265" y="34.5">MOD_NSS</text>
<text x="35.6" y="40.7">D-</text>
<text x="88.1" y="41.8">VIO</text>
<text x="164.5" y="37" transform="rotate(-90 164.5 37)">RXEN</text>
<text x="168.6" y="37" transform="rotate(-90 168.6 37)">IO2</text>
<text x="172.8" y="37" transform="rotate(-90 172.8 37)">MOD_TXEN</text>
<text x="187.8" y="40.7">BUSY</text>
<text x="187.8" y="38.6">MISO</text>
<text x="187.8" y="36.6">MOSI</text>
<text x="200.3" y="40.7">MOD_BUSY</text>
<text x="200.3" y="38.6">MOD_MISO</text>
<text x="200.3" y="36.6">MOD_MOSI</text>
<text x="265" y="40.7">MOD_MISO</text>
<text x="265" y="38.6">MOD_MOSI</text>
<text x="265" y="36.6">MOD_CLK</text>
<text x="35.6" y="42.8">D+</text>
<text x="127.4" y="44.9">GND</text>
<text x="187.8" y="42.8">SCK</text>
<text x="200.3" y="42.8">MOD_SCK</text>
<text x="200.3" y="44.9">MOD_TXEN</text>
<text x="200.3" y="47">MOD_RXEN</text>
<text x="265" y="42.8">MOD_NRST</text>
<text x="39.8" y="53.2">GND</text>
<text x="88.1" y="48.1">VIO</text>
<text x="127.3" y="51.2">PB3</text>
<text x="167" y="53.2">PB2</text>
<text x="173.2" y="51.2">TXEN</text>
<text x="259.1" y="48.1">GND</text>
<text x="123.1" y="55.3">PC3 IO2</text>
<text x="127.3" y="57.4">PD1</text>
<text x="169" y="57.4">ANT</text>
<text x="177.8" y="56.4">GND</text>
<text x="81.5" y="61.6">GND</text>
<text x="124.8" y="67.9">MOD_VCC</text>
<text x="22.6" y="76.2">VBUS</text>
<text x="81.7" y="76.2">3.3V</text>
<text x="149.8" y="76.6" transform="rotate(-90 149.8 76.6)">NRST</text>
<text x="152" y="72.4" transform="rotate(-90 152 72.4)">PB0</text>
<text x="154" y="72.4" transform="rotate(-90 154 72.4)">PB1</text>
<text x="146.1" y="82.4">GND</text>
<text x="244.1" y="82.4">GND</text>
<text x="267.1" y="82.4">GND</text>
<text x="131.6" y="84.5">GND</text>
<text x="185.8" y="92.9">GND</text>
<text x="250.4" y="90.8">VCC</text>
<text x="250.8" y="96">3.3V</text>
<text x="250.8" y="93.9">3.3V</text>
<text x="271.2" y="94.9">RESET</text>
<text x="39.8" y="101.2">GND</text>
<text x="149.9" y="100.2">GND</text>
<text x="187.8" y="99.1">ANT2</text>
<text x="271.2" y="97">SWIM</text>
<text x="142.1" y="107.4">VCC</text>
<text x="189.9" y="107.4">NSS</text>
<text x="192.4" y="102.2">GND</text>
<text x="121.1" y="111.6">MOD_RXEN</text>
<text x="149.9" y="108.5">GND</text>
<text x="152.3" y="113.7">TXEN</text>
<text x="152.3" y="111.6">RXEN</text>
<text x="189.9" y="113.7">MISO</text>
<text x="210.7" y="111.6">MOSI</text>
<text x="210.7" y="109.5">CLK</text>
<text x="271.6" y="110.6">GND</text>
<text x="63.1" y="114.1" transform="rotate(90 63.1 114.1)">SWIM</text>
<text x="69.3" y="114.1" transform="rotate(90 69.3 114.1)">PC4</text>
<text x="71.4" y="114.1" transform="rotate(90 71.4 114.1)">PC3</text>
<text x="73.5" y="114.1" transform="rotate(90 73.5 114.1)">MOD_TXEN</text>
<text x="75.6" y="114.1" transform="rotate(90 75.6 114.1)">MOD_RXEN</text>
<text x="127.2" y="118.9">VCC</text>
<text x="127.3" y="115.8">IO2</text>
<text x="152.3" y="117.9">MOD_VCC</text>
<text x="189.9" y="115.8">NRST</text>
<text x="210.7" y="117.9">BUSY</text>
<text x="210.7" y="120">MOSI</text>
<text x="29.7" y="124.1">VIO</text>
<text x="149.9" y="123.1">GND</text>
<text x="271.6" y="123.1">GND</text>
<text x="129.6" y="128.3">VCC</text>
<text x="194.5" y="131.4">GND</text>
<text x="240" y="133.5">3.3V</text>
<text x="271.6" y="133.5">GND</text>
<text x="10.2" y="141.9">GND</text>
<text x="31.4" y="140.8">RESET</text>
<text x="96" y="142.9">MOD_BUSY</text>
<text x="96" y="140.8">MOD_NRST</text>
<text x="235.8" y="142.9">PA4</text>
<text x="258.7" y="142.9">PA5</text>
<text x="31.4" y="149.2">PA5</text>
<text x="31.4" y="147.1">PA4</text>
<text x="96" y="145">MOD_MISO</text>
<text x="96" y="147.1">MOD_MOSI</text>
<text x="96" y="149.2">MOD_CLK</text>
<text x="129.4" y="145">GND</text>
<text x="22.7" y="152.3">GND</text>
<text x="31.8" y="154.4">VIO</text>
<text x="96" y="151.2">MOD_NSS</text>
<text x="96" y="153.3">PB3</text>
<text x="248.3" y="161.7">GND</text>
<text x="271.3" y="161.7">GND</text>
<text x="37.7" y="167.9">GND</text>
<text x="244.1" y="167.9">GND</text>
<text x="64.3" y="182.9" transform="rotate(-90 64.3 182.9)">PD1</text>
<text x="70.6" y="182.9" transform="rotate(-90 70.6 182.9)">PB0</text>
<text x="72.7" y="182.9" transform="rotate(-90 72.7 182.9)">PB1</text>
<text x="74.8" y="182.9" transform="rotate(-90 74.8 182.9)">PB2</text>
</g>
<g font-size="1.9" fill="#000080">
<text x="239.9" y="28.2">JP1</text>
<text x="56.4" y="34.5">U1</text>
<text x="13.5" y="36.4">JK1</text>
<text x="85.6" y="37.4">C5</text>
<text x="85.6" y="39.5">100nF</text>
<text x="137.8" y="40.7">U4</text>
<text x="169.9" y="40.5">R9</text>
<text x="174.1" y="40.5">R11</text>
<text x="169.9" y="42.6">0R</text>
<text x="174.1" y="42.6">0R</text>
<text x="13.5" y="51.4">USB-Micro</text>
<text x="85.6" y="52">C8</text>
<text x="239.9" y="51.2">HEADER 9</text>
<text x="56.4" y="57.4">CH340X</text>
<text x="85.6" y="54.1">100nF</text>
<text x="146.1" y="55.3">MINI-20Pin</text>
<text x="191.8" y="58.7">R3</text>
<text x="196.2" y="59.5">0R</text>
<text x="177.2" y="62.8">R1</text>
<text x="181.5" y="63.7">0R</text>
<text x="191.8" y="62.8">R4</text>
<text x="196.2" y="63.7">0R</text>
<text x="214.7" y="61.4">ANT1</text>
<text x="240.8" y="65.5">R12</text>
<text x="263.7" y="65.5">R13</text>
<text x="177.4" y="68.7">C1</text>
<text x="177.4" y="70.8">NC</text>
<text x="187.8" y="68.7">C2</text>
<text x="187.8" y="70.8">NC</text>
<text x="200.9" y="67.4">L1</text>
<text x="240.8" y="67.7">1M</text>
<text x="263.7" y="67.7">1M</text>
<text x="50.1" y="74.1">U2</text>
<text x="131.5" y="74.1">C6</text>
<text x="131.5" y="77">10uF</text>
<text x="139.8" y="74.9">C7</text>
<text x="139.8" y="77">100nF</text>
<text x="250.4" y="72">JP3</text>
<text x="273.3" y="72">JP4</text>
<text x="250.4" y="80.4">HEADER 2</text>
<text x="273.3" y="80.4">HEADER 2</text>
<text x="27.2" y="87.5">C10</text>
<text x="27.2" y="89.5">10uF</text>
<text x="35.6" y="87.5">C11</text>
<text x="35.6" y="89.5">100nF</text>
<text x="77.3" y="87.5">C12</text>
<text x="77.3" y="89.5">10uF</text>
<text x="85.6" y="87.5">C13</text>
<text x="85.6" y="89.5">100nF</text>
<text x="235.8" y="88.7">JP5</text>
<text x="50.1" y="92.9">ME6211</text>
<text x="162.8" y="94.9">U5</text>
<text x="260.8" y="92.9">JP2</text>
<text x="235.8" y="101.2">4 HEADER</text>
<text x="260.8" y="101.2">HEADER 2</text>
<text x="250.1" y="104.9">D3</text>
<text x="133.6" y="111.6">R2</text>
<text x="133.6" y="109.5">R6</text>
<text x="141.9" y="111.6">0R</text>
<text x="141.9" y="109.5">100K</text>
<text x="196.2" y="111.6">R17</text>
<text x="196.2" y="109.5">R31</text>
<text x="204.5" y="111.6">0R</text>
<text x="204.5" y="109.5">0R</text>
<text x="250.1" y="113.9">LED1</text>
<text x="258.5" y="108.7">R21</text>
<text x="258.5" y="112.5">5.1K</text>
<text x="133.6" y="117.9">R18</text>
<text x="133.6" y="120">R19</text>
<text x="133.6" y="115.8">R7</text>
<text x="141.9" y="117.9">0R</text>
<text x="141.9" y="120">0R</text>
<text x="141.9" y="115.8">0R</text>
<text x="196.2" y="120">R23</text>
<text x="196.2" y="117.9">R10</text>
<text x="204.5" y="120">0R</text>
<text x="204.5" y="117.9">0R</text>
<text x="250.1" y="117.4">D4</text>
<text x="196.2" y="122">R5</text>
<text x="204.5" y="122">0R</text>
<text x="258.5" y="121.2">R22</text>
<text x="258.5" y="125">5.1K</text>
<text x="87.7" y="126.2">U3</text>
<text x="162.8" y="126.2">EXX-XXXMXXS</text>
<text x="196.2" y="126.2">R20</text>
<text x="204.5" y="126.2">0RCLK</text>
<text x="250.1" y="127.9">D1</text>
<text x="250.1" y="126.4">LED2</text>
<text x="258.5" y="131.6">R15</text>
<text x="21" y="134.5">K1</text>
<text x="34.1" y="134.3">R14</text>
<text x="34.1" y="136.4">10K</text>
<text x="129.4" y="134.5">C3</text>
<text x="129.4" y="137.5">10uF</text>
<text x="137.8" y="135.4">C4</text>
<text x="137.8" y="137.5">100nF</text>
<text x="250.1" y="136.8">LED1</text>
<text x="258.5" y="135.4">5.1K</text>
<text x="18.9" y="140.8">C9</text>
<text x="241.8" y="142.1">R16</text>
<text x="264.8" y="142.1">R33</text>
<text x="21" y="145">100nF</text>
<text x="62.7" y="149.2">stm8l151g4</text>
<text x="241.8" y="145.8">10K</text>
<text x="258.7" y="150">C15</text>
<text x="264.8" y="145.8">10K</text>
<text x="281.7" y="150">C16</text>
<text x="251" y="151">K2</text>
<text x="258.7" y="152.1">100nF</text>
<text x="273.9" y="151">K3</text>
<text x="281.7" y="152.1">100nF</text>
<text x="41.8" y="159.6">C14</text>
<text x="41.8" y="161.7">100nF</text>
<text x="231.6" y="157.5">P2</text>
<text x="231.6" y="167.9">BTB</text>
</g>
<g font-size="1.9" fill="#f00">
<text x="254.5" y="30.3">T2_RXD</text>
<text x="254.5" y="32.4">T2_TXD</text>
<text x="265" y="30.3">MCU_RXD</text>
<text x="265" y="32.4">MCU_TXD</text>
<text x="91.9" y="44.9">T2_RXD</text>
<text x="91.9" y="42.8">T2_TXD</text>
<text x="254.5" y="44.9">VIO</text>
<text x="127.3" y="53.2">PD0</text>
<text x="185.7" y="59.5">ANT2</text>
<text x="238.3" y="59.5">VIO</text>
<text x="261.2" y="59.5">VIO</text>
<text x="169" y="63.7">ANT</text>
<text x="185.7" y="63.7">ANT1</text>
<text x="200.9" y="69.5">220nH</text>
<text x="210.8" y="72">GND</text>
<text x="239.9" y="74.1">MCU_M0</text>
<text x="262.9" y="74.1">MCU_M1</text>
<text x="173.3" y="78.3">GND</text>
<text x="183.7" y="78.3">GND</text>
<text x="198.3" y="78.3">GND</text>
<text x="250.8" y="98.1">VIO</text>
<text x="244.1" y="110.3" transform="rotate(-180 244.1 110.3)">LED1</text>
<text x="65.2" y="114.1" transform="rotate(90 65.2 114.1)">LED1</text>
<text x="67.3" y="114.1" transform="rotate(90 67.3 114.1)">LED2</text>
<text x="244.1" y="122.9" transform="rotate(-180 244.1 122.9)">LED2</text>
<text x="31.4" y="142.9">MCU_TXD</text>
<text x="31.4" y="145">MCU_RXD</text>
<text x="62.3" y="182.9" transform="rotate(-90 62.3 182.9)">PD0</text>
<text x="66.5" y="182.9" transform="rotate(-90 66.5 182.9)">MCU_M0</text>
<text x="68.5" y="182.9" transform="rotate(-90 68.5 182.9)">MCU_M1</text>
</g>
<g font-size="1.5">
<text x="114.1" y="152.8">E77-X00M22S</text>
<text x="114.1" y="155.1">E49-X00M20S</text>
<text x="128.6" y="150.5">NC</text>
<text x="128.6" y="152.8">R28,R29,R30,R7,R19,R24,R26,R20,R10,R8,R32,R17,R31,R9,R4</text>
<text x="128.6" y="155.1">R5，R2,R6,R18,R27,R25,R10,R17,R31,R9,R4</text>
<text x="172.4" y="150.5">0R</text>
<text x="172.4" y="152.8">R5,R2,R6,R18,R27,R25,R23,R11,R3</text>
<text x="172.4" y="155.1">R28,R29,R30,R7,R19,R24,R26,R20,R23,R8,R32,R11,R3</text>
<text x="114.1" y="157.4">E31-X00M17S</text>
<text x="114.1" y="159.6">E220-X00M22S</text>
<text x="114.1" y="161.9">E22-X00M22S</text>
<text x="128.6" y="157.4">R5,R6,R19,R27,R20,R25,R23,R9,R4</text>
<text x="128.6" y="159.6">R5,R6,R19,R27,R20,R25,R23,R9,R4</text>
<text x="128.6" y="161.9">R5,R6,R19,R27,R20,R25,R23,R9,R4</text>
<text x="172.4" y="157.4">R28,R29,R30,R2,R7,R18,R24,R26,R10,R8,R32,R17,R31,R11,R3</text>
<text x="172.4" y="159.6">R28,R29,R30,R2,R7,R18,R24,R26,R10,R8,R32,R17,R31,R11,R3</text>
<text x="172.4" y="161.9">R28,R29,R30,R2,R7,R18,R24,R26,R10,R8,R32,R17,R31,R11,R3</text>
<text x="114.1" y="164.2">E32-X00M20S</text>
<text x="114.1" y="166.5">E30-X00M20S</text>
<text x="128.6" y="164.2">R5,R6,R19,R27,R20,R25,R23,R9,R4</text>
<text x="128.6" y="166.5">R5,R6,R19,R27,R20,R25,R23,R9,R4</text>
<text x="172.4" y="164.2">R28,R29,R30,R2,R7,R18,R24,R26,R10,R8,R32,R17,R31,R11,R3</text>
<text x="172.4" y="166.5">R28,R29,R30,R2,R7,R18,R24,R26,R10,R8,R32,R17,R31,R11,R3</text>
<text x="114.1" y="168.8">E07-X00M10S</text>
<text x="114.1" y="171.1">E220-X00MM22S</text>
<text x="128.6" y="168.8">R5,R6,R19,R27,R20,R25,R23,R9,R4</text>
<text x="128.6" y="171.1">R5,R6,R19,R27,R20,R25,R23,R9,R3</text>
<text x="172.4" y="168.8">R28,R29,R30,R2,R7,R18,R24,R26,R10,R8,R32,R17,R31,R11,R3</text>
<text x="172.4" y="171.1">R28,R29,R30,R2,R7,R18,R24,R26,R10,R8,R32,R17,R31,R11,R4</text>
</g>
</svg>
